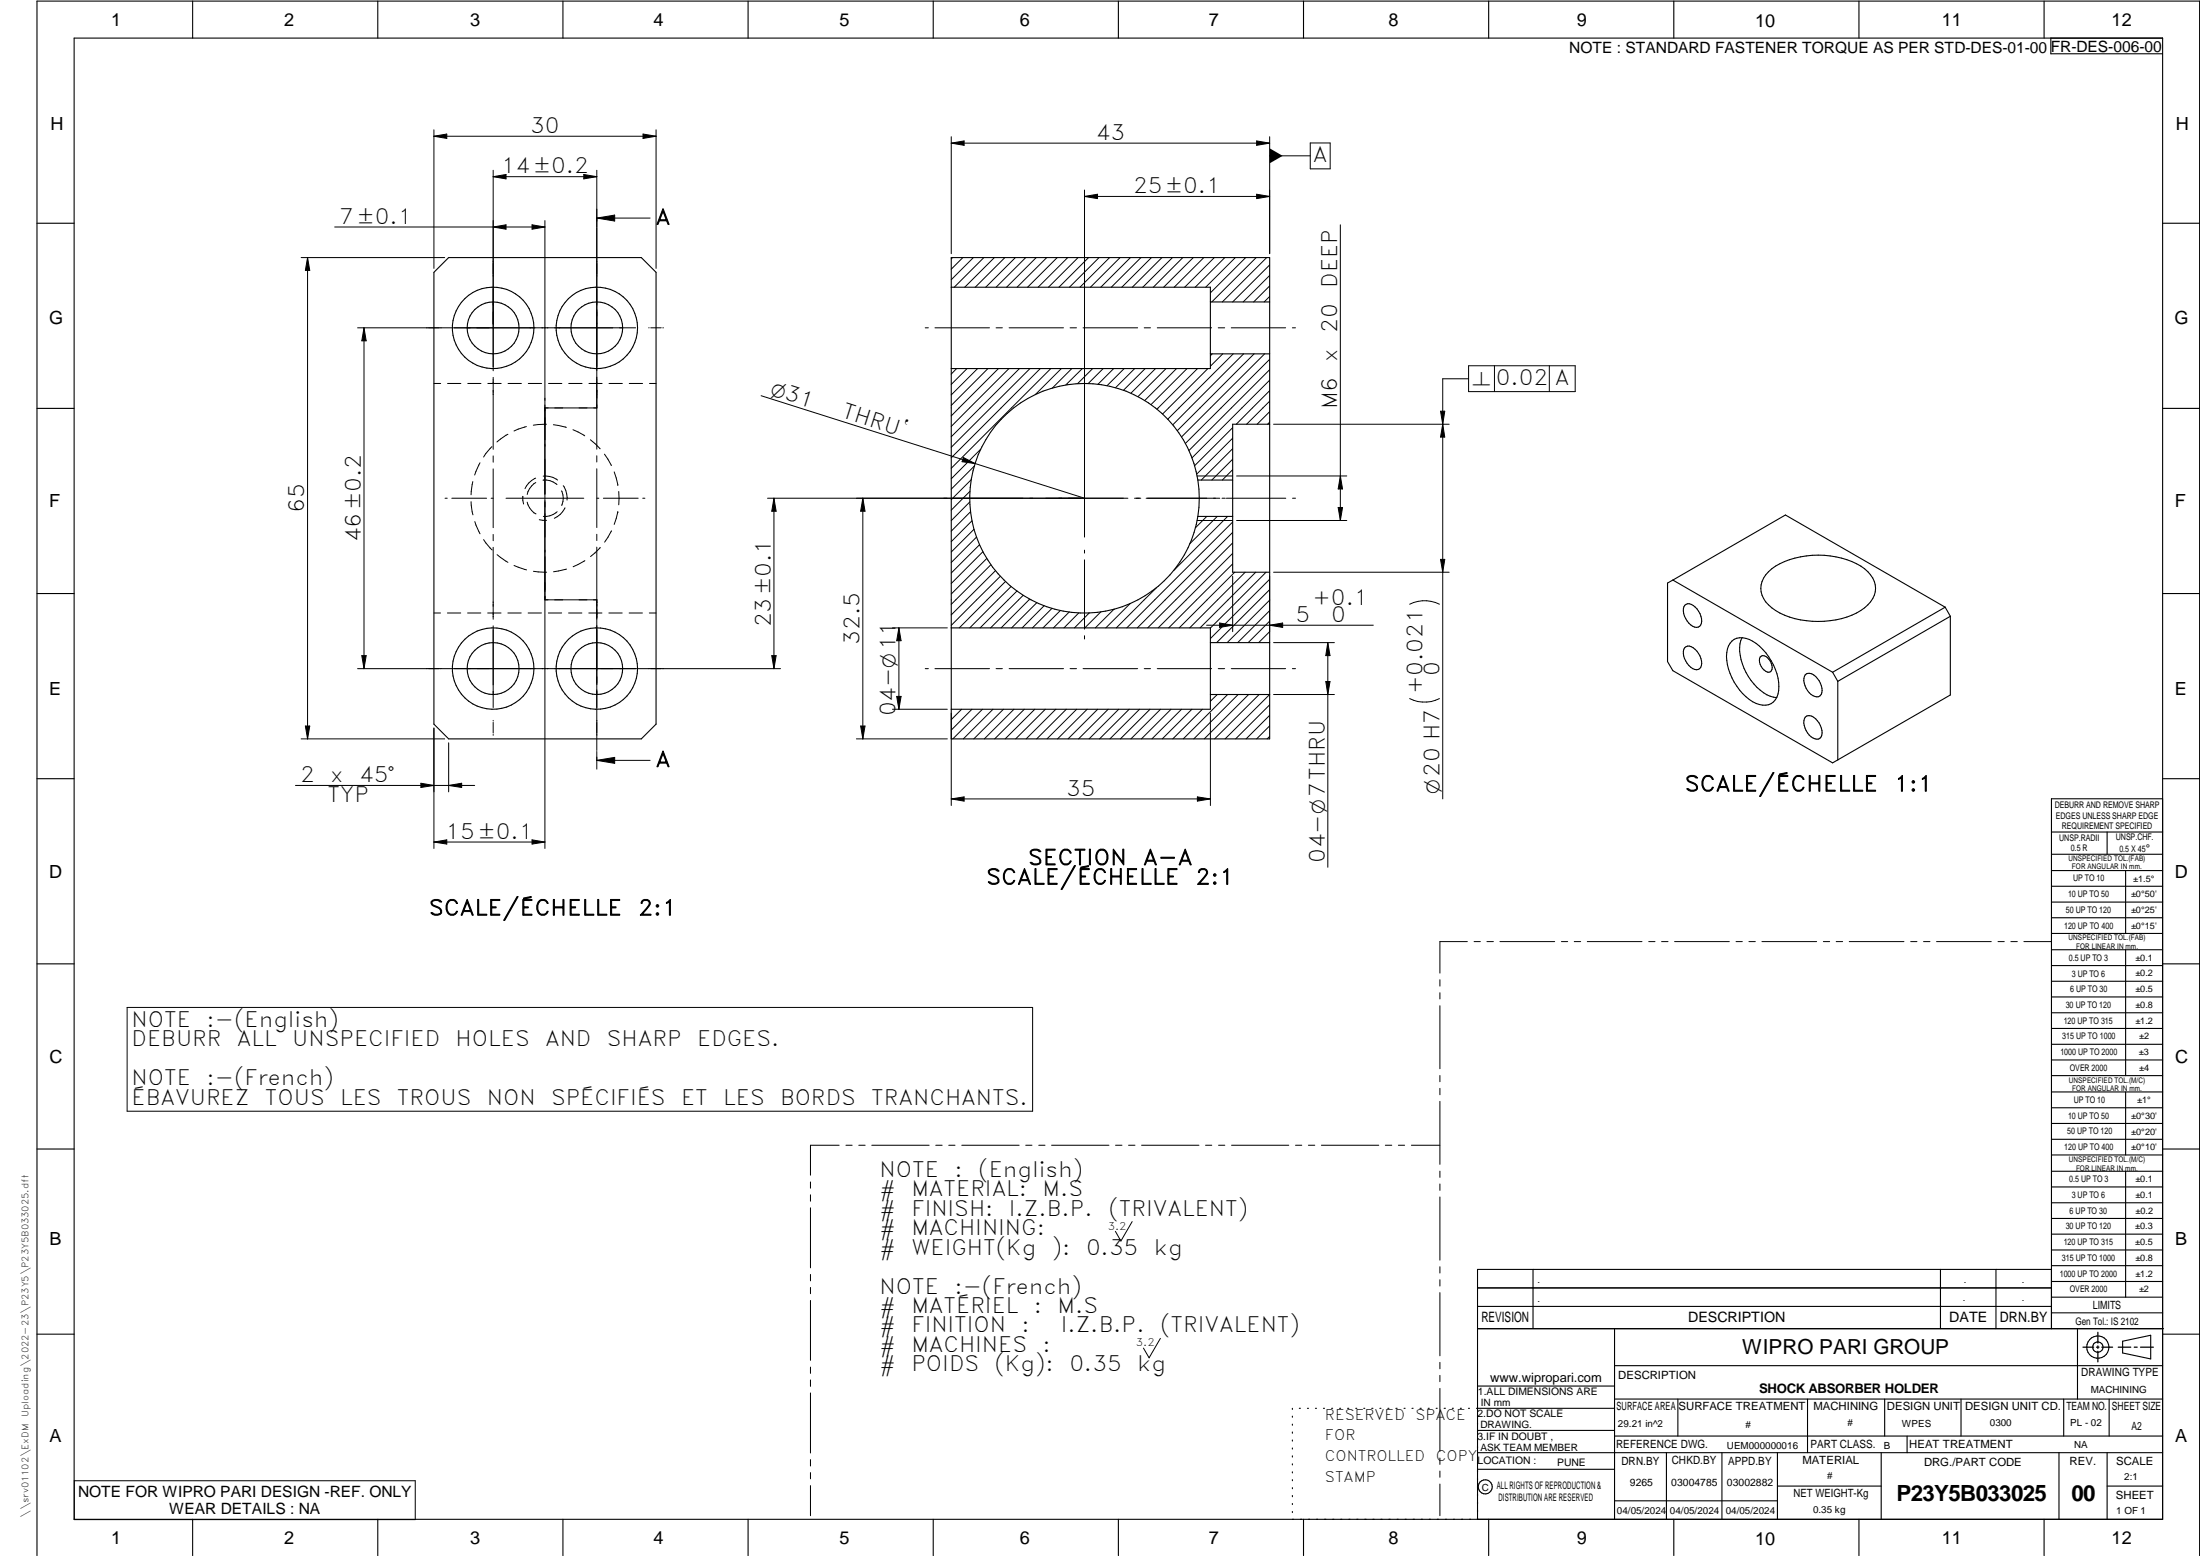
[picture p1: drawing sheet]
<svg xmlns="http://www.w3.org/2000/svg" width="594mm" height="420mm" viewBox="0 0 594 420" stroke-linecap="round" stroke-linejoin="round" font-family="sans-serif">
<g fill="none" stroke="#000" stroke-width=".3">
<path d="M20 10.3h564v400h-564zM52 .3v10M102 .3v10M152 .3v10M202 .3v10M252 .3v10M302 .3v10M352 .3v10M402 .3v10M452 .3v10M502 .3v10M552 .3v10"/>
<path d="M553.8 10.3v4.2h30.2M10 60.3h10M117.2 73.5l4-3.9h52l4 3.9v122l-4 4h-52l-4-4zM256.9 77.6h69.9v21.9h-69.9M256.9 69.6h86v129.9h-86zM584 60.3h10M326.8 81.5h16.1M326.8 95.5h16.1M10 110.3h10M342.9 114.6h-10v39.9h10M584 110.3h10M323.5 129.6a31.8 31.8 0 0 1 0 9.8"/>
<path d="M323.5 139.4h9.4M323.5 129.6h9.4M323.5 129.6a31 31 0 0 0-47.5-21 31 31 0 0 0 0 51.9 31 31 0 0 0 47.5-21.1M451.7 156.6l-1.4 .8v21.2l1.4 2.5 43.2 24.9 31.8-18.3v-21.3M451.7 156.6l43.2 24.9M451.7 156.6l30.4-17.5 43.2 24.9M477.6 154.4a20.3 20.3 0 0 1 15-4.5 19.4 19.4 0 0 1 11.8 4.5 5.8 5.8 0 0 1 0 8.9 19.3 19.3 0 0 1-13.4 4.5 19.3 19.3 0 0 1-13.4-4.5 5.8 5.8 0 0 1 0-8.9zM10 160.3h10M256.9 169.5h69.9v22h-69.9M326.8 173.5h16.1M454.9 174.9a1.89 1.89 0 0 1 2.8 .4 4.6 4.6 0 0 1 1.6 4.9 1.67 1.67 0 0 1-2.7 0 5 5 0 0 1-1.9-4.9zM454.9 163.4a1.89 1.89 0 0 1 2.8 .5 4.6 4.6 0 0 1 1.6 4.8 1.67 1.67 0 0 1-2.7 0 5 5 0 0 1-1.9-4.8z"/>
<path d="M467.7 173.1a5.1 5.1 0 0 1 6.5 .6 15.4 15.4 0 0 1 6.1 12.7 4 4 0 0 1-6.1 3.5 15 15 0 0 1-7.9-13.7 4.8 4.8 0 0 1 1.4-3.1zM470.4 172.2a10 10 0 0 0 .6 8.3 13.1 13.1 0 0 0 7.9 7.8l.9 .1M475.3 177.4a1.51 1.51 0 0 1 2.4 .7l.6 1.1a1.55 1.55 0 0 1-.6 2.3 3.2 3.2 0 0 1-2.4-4.1zM525.3 164l-30.4 17.5M525.3 164l1.4 2.4M526.7 166.4l-30.4 17.6M584 160.3h10M326.8 187.5h16.1M487.5 193.7a1.97 1.97 0 0 1 2.8 .4 4.7 4.7 0 0 1 1.5 4.9 1.74 1.74 0 0 1-2.7 0 4.7 4.7 0 0 1-1.6-5.3zM487.5 182.2a1.97 1.97 0 0 1 2.8 .5 4.7 4.7 0 0 1 1.5 4.8 1.74 1.74 0 0 1-2.7 0 4.7 4.7 0 0 1-1.6-5.3zM494.9 181.5l1.4 2.5M496.3 184v21.2"/>
<path d="M10 210.3h10M584 215.7h-30v143.1M584 210.3h10M554 224.7h30M554 230.7h30M554 235.1h30M554 239.3h30M569 224.7v6M574 235.1v17M554 243.6h30M554 247.8h30M554 252.1h30"/>
<path d="M554 256.5h30M574 256.5v33.9M10 260.3h10M554 260.7h30M554 265h30M554 269.2h30M554 273.5h30M554 277.7h30M584 260.3h10M554 282h30M554 286.2h30M554 290.4h30"/>
<path d="M554 294.9h30M554 299.1h30M574 294.9v17M10 310.3h10M554 303.4h30M554 307.6h30M554 311.9h30M554 316.3h30M574 316.3v34M584 310.3h10M554 320.5h30M554 324.8h30"/>
<path d="M554 329h30M554 333.2h30M554 337.5h30M399 358.8h185.2M399 352.8h155M399 347.8h155M414 342.8v16M436 358.8v51.5M524 342.8v16M539 342.8v16M554 341.8h30M554 346h30"/>
<path d="M554 350.3h30M554 354.5h30M554 342.8h-155v67.5M561 358.8v19M10 360.3h10M399 374.3h37M436 377.8h148M453.1 377.8v10M488.1 377.8v14.5M508.9 377.8v10M529.5 377.8v10M557.3 377.8v10"/>
<path d="M569.5 377.8v10M573.2 362.2l7.6-1.6v6.3l-7.6-1.6zM584 368.8h-148M584 360.3h10M349 380.3v.3M349 382.4v.3M349 384.6v.3M349 386.7v.3M349 388.8v.3M349 391v.3M349 393.1v.3M349 395.3v.3"/>
<path d="M349 397.4v.3M349 399.5v.3M350.9 380.3h.2M353.1 380.3h.2M355.2 380.3h.3M357.4 380.3h.3M359.6 380.3h.3M361.7 380.3h.3M363.9 380.3h.3M366.1 380.3h.3M368.3 380.3h.2M370.4 380.3h.3"/>
<path d="M372.6 380.3h.3M374.8 380.3h.3M376.9 380.3h.4M379.1 380.3h.3M381.3 380.3h.3M383.4 380.3h.4M385.6 380.3h.3M387.8 380.3h.3M390 380.3h.3M392.2 380.3h.3M394.3 380.3h.3M396.5 380.3h.3"/>
<path d="M398.7 380.3h37.3M399 396.7h37M399 392.3h185M399 386.2h37M436 387.8h148M450 392.3v18M465 392.3v18M480 392.3v18M508 392.3v18M515 387.8v4.5M556 392.3v18M569 392.3v18"/>
<path d="M52 410.3v9.7M102 410.3v9.7M152 410.3v9.7M202 410.3v9.7M252 410.3v9.7M302 410.3v9.7M349 401.7v.3M349 403.8v.4M349 406v.3M349 408.1v.3M352 410.3v9.7M402 410.3v9.7"/>
<path d="M436 405.3h44M452 410.3v9.7M480 401.3h28M502 410.3v9.7M552 410.3v9.7M569 401.3h15M10 420v-419.7h584v419.7"/>
<circle cx="133.2" cy="88.6" r="7"/>
<circle cx="133.2" cy="88.5" r="11"/>
<circle cx="161.1" cy="88.6" r="7"/>
<circle cx="161.2" cy="88.5" r="11"/>
<circle cx="133.2" cy="180.5" r="11"/>
<circle cx="133.2" cy="180.5" r="7"/>
<circle cx="161.1" cy="180.5" r="7"/>
<circle cx="161.2" cy="180.6" r="11"/>
<circle cx="566.5" cy="363.7" r="1.39"/>
<circle cx="566.5" cy="363.8" r="3"/>
<circle cx="401.1" cy="401.5" r="1.9"/>
</g>
<g fill="none" stroke="#000" stroke-width=".27">
<path d="M117.2 35.1v37.4M117.2 36.8l3.4-.6v1.2zM117.2 36.8h60M173.6 36.2l3.6 .6-3.6 .6zM177.2 35.1v37.4M256.9 36.9v31.6M256.9 38.7h86M256.9 38.7l3.4-.6v1.1zM339.3 38.1l3.6 .6-3.6 .5zM342.9 36.9v31.6M353.8 38.6h5.4v7h-5.4zM133.2 47.7l3.4-.6v1.2z"/>
<path d="M133.2 46v54.1M133.2 47.7h28M147.1 59.6v169.5M157.6 47.1l3.6 .6-3.6 .6zM161.2 46v75.3M161.2 58.9h14.3M161.2 58.9l4.8-.8v1.6zM292.9 51.3v93.7M292.9 53l3.5-.5v1.1zM292.9 53h50M339.3 52.5l3.6 .5-3.6 .6zM342.9 42.1h10.9"/>
<path d="M81.3 69.6h38.8M83.1 69.6l.5 3.4h-1.1zM83.1 69.6v129.9M90.4 61.3h56.7M133.2 61.3l3.4-.6v1.2zM143.7 60.7l3.4 .6-3.4 .6zM257.2 69.6l-.3 .3M260 69.6l-3.1 3.1M262.8 69.6l-5.9 5.9M265.7 69.6l-8 8M268.5 69.6l-8 8M271.3 69.6l-8 8"/>
<path d="M274.2 69.6l-8 8M277 69.6l-8 8M279.8 69.6l-8 8M282.7 69.6l-8 8M285.5 69.6l-8 8M288.3 69.6l-8 8M291.1 69.6l-8 8M294 69.6l-8 8M296.8 69.6l-8 8M299.6 69.6l-8 8M302.5 69.6l-8 8M305.3 69.6l-8 8"/>
<path d="M308.1 69.6l-8 8M310.9 69.6l-8 8M313.8 69.6l-8 8M316.6 69.6l-8 8M319.4 69.6l-8 8M322.2 69.6l-8 8M325.1 69.6l-8 8M327.9 69.6l-8 8M330.7 69.6l-8 8M333.6 69.6l-8 8M336.4 69.6l-9.6 9.5M339.2 69.6l-12 11.9"/>
<path d="M342 69.6l-11.9 11.9M342.8 77.2l-4.3 4.3M342.8 74.4l-7.1 7.1M342.8 71.5l-9.9 10M361.9 60.7v79.8M98.3 88.5v92.1M98.3 88.5l.6 3.5h-1.2zM171.7 88.5h-75.1M175.2 88.5h.1M175.7 88.5h2.9M179 88.5h.1M249.8 88.5h.9"/>
<path d="M252.5 88.5h14.7M258.3 99.5l-1.4 1.5M261.1 99.5l-4.2 4.3M264 99.5l-7.1 7.1M266.8 99.5l-9.9 10M269 88.5h1.7M269.6 99.5l-12.7 12.8M272.4 99.5l-15.5 15.6M272.5 88.5h14.7M275.3 99.5l-18.4 18.4M278.1 99.5l-21.2 21.3M280.9 99.5l-24 24.1"/>
<path d="M283.8 99.5l-26.9 26.9M286.6 99.5l-7 7M289 88.5h1.7M289.4 99.5l-5.2 5.3M292.3 99.5l-4.5 4.4M292.5 88.5h14.7M295.1 99.5l-4.1 4.1M297.9 99.5l-4 4M300.7 99.5l-4.2 4.3M303.6 99.5l-4.6 4.6M306.4 99.5l-5.2 5.2M309 88.5h1.7"/>
<path d="M309.2 99.5l-5.8 5.9M312 99.5l-6.6 6.7M312.5 88.5h14.7M314.9 99.5l-7.6 7.6M317.7 99.5l-8.6 8.7M320.5 99.5l-9.7 9.8M323.4 99.5l-11 11M326.2 99.5l-12.3 12.3M327.4 95.5l-.6 .6M329 88.5h1.7M330.2 95.5l-3.4 3.4M332.5 88.5h14.7"/>
<path d="M333 95.5l-17.7 17.7M335.8 95.5l-19.1 19.2M338.7 95.5l-20.8 20.8M341.5 95.5l-22.4 22.5M342.8 80.1l-1.4 1.4M342.9 99.8l-21.9 21.9M342.9 97l-22.8 22.8M349 88.5h.8M396.6 98.8h28.8v6.9h-28.8zM403.6 98.8v6.9M418.4 98.8v6.9M117.2 103.5h1.8"/>
<path d="M120.9 103.5h3.6M126.3 103.5h3.6M131.7 103.5h3.6M133.2 101.9v19.4M137.2 117.3l-3 2M137.2 103.5h3.6M142.1 115.2l-3.3 1.2M142.7 103.5h3.6M147.1 110.2h14.1M147.6 114.6l-3.6 .2M148.1 103.5h3.6M149.4 114.7l3.5 .7"/>
<path d="M153.6 103.5h3.6M154.7 116l3.2 1.7M159 103.5h3.6M159.4 118.7l2.6 2.5M164.5 103.5h3.6M169.9 103.5h3.6M175.4 103.5h1.8M205.5 106.8l87.4 27.7M332.9 118.3l-9.7 9.7M332.9 115.5l-10.3 10.3M342.9 108.3l-6.3 6.3M342.9 105.5l-9.1 9.1"/>
<path d="M342.9 102.7l-21 21M342.9 111.2l-3.4 3.4M342.9 114l-.6 .6M343.9 114.6h47.4M389 111h1.1l-.5 3.6zM389.6 114.6l.5 3.4h-1.1zM396.6 102.3h-7v113.4M120.2 134.5h.6M122 134.5h9.4M127.2 135.5l.5 3.5M127.7 130l-.5 3.6M129.6 125l-1.4 3.3"/>
<path d="M132.6 134.5h.6M132.8 120.6l-2.2 2.8M133.2 123.1v1.7M133.2 126.6v15.9M136.6 134.5h21M141.2 134h.1M141.2 134.1l.2 2M142.4 135.6a4.9 4.9 0 0 0 2.3 3.2M144.6 129.1a5.6 5.6 0 0 0-2.8 2.9M144.7 130.3a5 5 0 0 0-2.3 3.2M146.6 129.7a4.6 4.6 0 0 1 3.8 1.2M146.7 128.6a5.8 5.8 0 0 1 3.9 1"/>
<path d="M150.4 138.2a4.9 4.9 0 0 1-3.7 1.2M151.6 132.5a4.6 4.6 0 0 1 .1 4M152.1 131.1a5.7 5.7 0 0 1 1 3.9M152.6 137.1a5.7 5.7 0 0 1-2.9 2.9M161.2 123.1v1.7M161.2 126.6v15.9M161.2 134.5h.5M162.9 134.5h9.4M163.2 122.6l1.9 3.1M165.9 127.4l.9 3.5M166.8 138.2h.1M166.8 138.2l-.9 3.4"/>
<path d="M166.8 130.9h.1M167.1 132.7v3.6M173.6 134.5h.6M207.3 134.5h97.3M209 134.5v46.1M209 134.5l.6 3.5h-1.2zM233 134.5v65M233 134.5l.6 3.5h-1.2zM260.1 123.5l3.2 1.7-3.5-.5zM261.9 135.6l-5 5M261.9 132.7l-5 5.1M262.1 138.2l-5.2 5.2"/>
<path d="M262.3 129.5l-5.4 5.4M263.1 125.9l-6.2 6.2M264.8 121.3l-7.9 8M306.4 134.5h1.7M309.5 134.5h19.9M323.3 128.5h9.6M325.9 139.4l-3.1 3.1M328.7 139.4l-7.4 7.5M330 134.5h.9M331.2 134.5h16M331.5 139.4l-14.6 14.7M332.9 121.2l-8.5 8.4"/>
<path d="M332.9 124l-5.7 5.6M332.9 126.8l-2.8 2.8M333.9 128.5h29.8M349 134.5h.8M361.4 137h1.1l-.6 3.5zM361.9 128.5l.6 3.5h-1.1zM128.2 140.8l1.4 3.3M130.6 145.7l2.3 2.8M133.2 144.3v1.7M133.2 147.8v19.4M134.2 149.8l3 2M138.8 152.7l3.4 1.2"/>
<path d="M144.1 154.3l3.5 .2M145.6 140.3l2 .2M153 153.7l-3.5 .7M157.9 151.4l-3.1 1.6M161.2 144.3v1.7M161.2 147.7v54.9M162.1 147.8l-2.6 2.5M165.1 143.3l-1.8 3.1M262.5 140.6l-5.6 5.7M263 142.9l-6.1 6.2M263.7 145l-6.8 6.9M264.5 147.1l-7.6 7.6"/>
<path d="M265.4 149l-8.5 8.6M266.5 150.8l-9.6 9.6M267.6 152.5l-10.7 10.7M268.8 154.1l-11.9 11.9M270.1 155.6l-13.2 13.3M271.5 157l-12.5 12.5M273 158.4l-11.1 11.1M274.6 159.6l-9.9 9.9M292.9 148.5v.9M292.9 151.2v18.7M312.3 158.7l-10.9 10.8M323.3 140.5h9.6"/>
<path d="M332.9 152.3l-17.3 17.2M332.9 149.4l-20.1 20.1M332.9 141l-28.6 28.5M332.9 146.6l-23 22.9M332.9 143.8l-25.8 25.7M332.9 155.6v15M333.4 154.5l-15 15M333.9 140.5h29.8M336.2 154.5l-14.9 15M339.1 154.5l-15 15M341.9 154.5l-15.1 15.1M342.9 159.2l-14.4 14.3"/>
<path d="M342.9 156.4l-16.1 16M342.9 155.6v15l-3 2.9M343.9 154.5h47.4M389 151h1.1l-.5 3.5zM97.7 177h1.2l-.6 3.6zM117.2 165.5h1.7M120.8 165.5h3.6M126.3 165.5h3.5M131.7 165.5h3.6M133.2 169v22.1M137.2 165.5h3.6M142.6 165.5h3.6"/>
<path d="M147.1 162h14.1M148.1 165.5h3.6M153.5 165.5h3.6M159 165.5h3.6M164.4 165.5h3.6M169.9 165.5h3.6M175.3 165.5h1.9M208.4 177h1.2l-.6 3.6zM241 169.5h14.8M242.7 169.5v22M242.7 169.5l.6 3.5h-1.2zM276.3 160.7l-8.8 8.8"/>
<path d="M278.1 161.8l-7.8 7.7M280 162.7l-6.8 6.8M282 163.5l-6 6M284.1 164.3l-5.3 5.2M286.3 164.8l-4.7 4.7M288.7 165.2l-4.2 4.3M291.3 165.5l-4 4M292.9 171.7v.9M294.2 165.5l-4.1 4M297.3 165.2l-4.4 4.3M300.9 164.5l-5.1 5M305.2 163l-6.6 6.5"/>
<path d="M325.8 168.8h45M329.3 168.2l3.6 .6-3.6 .6zM342.9 173.4l-.2 .1M342.9 167.7l-5.8 5.8M342.9 164.9l-8.7 8.6M342.9 162.1l-11.5 11.4M342.9 168.8l3.5-.6v1.2zM343.9 173.5h16.4M358.6 173.5l.5 3.5h-1.1zM358.6 173.5v60.7M388.7 163.2a9 9 0 0 0-8 0M81.3 199.5h38.8"/>
<path d="M82.5 196h1.1l-.5 3.5zM96.6 180.6h114.2M117.2 196.6v32.5M133.2 194.5v.2M133.2 195.1v2.9M133.2 198.3v.2M231.3 199.5h24.5M232.4 196h1.2l-.6 3.5zM241 191.5h14.8M242.1 188h1.2l-.6 3.5zM249.8 180.6h.9M252.5 180.6h14.7"/>
<path d="M256.9 192.6v24.9M259.7 191.5l-2.8 2.8M262.5 191.5l-5.6 5.6M265.3 191.5l-8 8M268.1 191.5l-8 8M269 180.6h1.7M271 191.5l-8 8M272.5 180.6h14.7M273.8 191.5l-8 8M276.6 191.5l-8 8M279.4 191.5l-8 8M282.3 191.5l-8 8"/>
<path d="M285.1 191.5l-8 8M287.9 191.5l-8 8M289 180.6h1.7M290.7 191.5l-8 8M292.5 180.6h14.7M293.6 191.5l-8 8M296.4 191.5l-8 8M299.2 191.5l-8 8M302.1 191.5l-8 8M304.9 191.5l-8 8M307.7 191.5l-8 8M309 180.6h1.7"/>
<path d="M310.6 191.5l-8.1 8M312.5 180.6h14.7M313.4 191.5l-8 8M316.2 191.5l-8 8M319.1 191.5l-8 8M321.9 191.5l-8 8M324.7 191.5l-8 8M326.8 192.6v24.9M328.7 187.5l-1.9 1.9M329 180.6h1.7M331.5 187.5l-12 12M332.5 180.6h14.7"/>
<path d="M334.3 187.5l-11.9 12M337.2 187.5l-12 12M340 187.5l-12 12M342.9 198.8l-.7 .7M342.9 196l-3.6 3.5M342.9 193.2l-6.4 6.3M342.9 190.3l-9.2 9.2M342.9 187.5l-12.1 12M343.9 187.5h16.4M349 180.6h.8M358 184h1.1l-.5 3.5zM380.7 188.6a9 9 0 0 0 8 0"/>
<path d="M79.8 212.1h48.4M113.7 211.5l3.5 .6-3.5 .5zM121.2 212.1l3.5-.6v1.1zM121.2 200.6v13.2M161.2 205.3l4.8-.8v1.6zM161.2 202.9v4.8M161.2 205.3h14.3M256.9 215.7h69.9M256.9 215.7l3.4-.5v1.1zM323.3 215.2l3.5 .5-3.5 .6zM117.2 227.4l3.4-.6v1.1zM117.2 227.4h29.9"/>
<path d="M143.7 226.8l3.4 .6-3.4 .5zM396.2 254.3h-7.4v8.5M398.1 254.3h1.6M401.5 254.3h1.8M405 254.3h14.8M421.6 254.3h1.7M425.1 254.3h1.7M428.6 254.3h14.8M445.2 254.3h1.7M448.7 254.3h1.7M452.2 254.3h14.8M468.8 254.3h1.7"/>
<path d="M472.3 254.3h1.7M475.8 254.3h14.8M492.4 254.3h1.7M495.8 254.3h1.8M499.4 254.3h14.7M516 254.3h1.6M519.4 254.3h1.8M522.9 254.3h14.8M539.5 254.3h1.7M543 254.3h1.7M546.5 254.3h7.4M34.3 272h244.5v28.1h-244.5z"/>
<path d="M388.8 264.5v1.8M388.8 268.1v1.6M388.8 271.6v17M388.8 290.4v1.7M388.8 293.9v1.7M388.8 297.4v17M218.9 319.2v1.6M226.6 309.2h-7.7v8.1M228.4 309.2h1.7M231.9 309.2h1.7M235.4 309.2h15.5M252.7 309.2h1.7"/>
<path d="M256.2 309.2h1.7M259.7 309.2h15.5M277 309.2h1.7M280.5 309.2h1.7M284 309.2h15.5M301.2 309.2h1.8M304.8 309.2h1.7M308.3 309.2h15.5M325.5 309.2h1.7M329.1 309.2h1.6M332.6 309.2h15.4M349.8 309.2h1.7"/>
<path d="M353.3 309.2h1.7M356.8 309.2h15.5M374.1 309.2h1.7M377.6 309.2h1.7M381.1 309.2h7.7M388.8 316.2v1.7M388.8 319.7v1.7M218.9 322.6v1.8M218.9 326.1v16.2M305.7 329.9l-3 5.2-1.5-2.6M388.8 323.2v17.1M218.9 344.1v1.8"/>
<path d="M218.9 347.6v1.7M218.9 351.2v16.1M388.8 342.1v1.6M388.8 345.6v1.7M388.8 349v17.1M218.9 369.1v1.7M218.9 372.6v1.8M218.9 376.1v16.2M313.3 361.4l-3 5.2-1.5-2.6M388.8 367.9v1.7M388.8 371.4v1.7M388.8 374.9v17"/>
<path d="M20.1 399.8h92v10.5h-92zM218.9 394.1v1.8M218.9 397.6v1.7M388.8 393.7v1.7M388.8 397.2v1.7M218.9 401.2v8.1M388.8 400.7v8.6"/>
</g>
<path d="M566.5 359.7v3M562.5 363.8h2.9M566.1 363.8h.7M566.5 363.4v.7M566.5 364.9v2.8M567.6 363.8h2.9M572 363.8h3.4M576.3 363.8h.8M578 363.8h3.5" fill="none" stroke="#000" stroke-width=".34"/>
<g fill="#000">
<path d="M117.2 36.8l3.4-.6v1.2zM173.6 36.2l3.6 .6-3.6 .6zM256.9 38.7l3.4-.6v1.1zM339.3 38.1l3.6 .6-3.6 .5zM133.2 47.7l3.4-.6v1.2zM157.6 47.1l3.6 .6-3.6 .6zM161.2 58.9l4.8-.8v1.6zM292.9 53l3.5-.5v1.1zM339.3 52.5l3.6 .5-3.6 .6zM342.9 40l3.5 2.1-3.5 2zM83.1 69.6l.5 3.4h-1.1zM133.2 61.3l3.4-.6v1.2z"/>
<path d="M143.7 60.7l3.4 .6-3.4 .6zM98.3 88.5l.6 3.5h-1.2zM389 111h1.1l-.5 3.6zM389.6 114.6l.5 3.4h-1.1zM209 134.5l.6 3.5h-1.2zM233 134.5l.6 3.5h-1.2zM260.1 123.5l3.2 1.7-3.5-.5zM361.9 128.5l.6 3.5h-1.1zM361.4 137h1.1l-.6 3.5zM389 151h1.1l-.5 3.5zM97.7 177h1.2l-.6 3.6zM208.4 177h1.2l-.6 3.6z"/>
<path d="M242.7 169.5l.6 3.5h-1.2zM329.3 168.2l3.6 .6-3.6 .6zM342.9 168.8l3.5-.6v1.2zM358.6 173.5l.5 3.5h-1.1zM82.5 196h1.1l-.5 3.5zM232.4 196h1.2l-.6 3.5zM242.1 188h1.2l-.6 3.5zM358 184h1.1l-.5 3.5zM113.7 211.5l3.5 .6-3.5 .5zM121.2 212.1l3.5-.6v1.1zM161.2 205.3l4.8-.8v1.6zM256.9 215.7l3.4-.5v1.1z"/>
<path d="M323.3 215.2l3.5 .5-3.5 .6zM117.2 227.4l3.4-.6v1.1zM143.7 226.8l3.4 .6-3.4 .5z"/>
</g>
<g font-size="6">
<text x="512.1" y="405.2">P23Y5B033025</text>
<text x="559.4" y="405.2">00</text>
</g>
<g font-size="5.7">
<text x="143.2" y="35.9">30</text>
<text x="295.9" y="37.8">43</text>
<text x="135.3" y="46.8">14±0.2</text>
<text x="354.5" y="43.9">A</text>
<text x="306" y="52.2">25±0.1</text>
<text x="91.6" y="60.5">7±0.1</text>
<text x="177" y="60.6">A</text>
<text x="361.1" y="77.8" transform="rotate(-90 361.1 77.8)">DEEP</text>
<text x="361.1" y="89.8" transform="rotate(-90 361.1 89.8)">20</text>
<text x="361.1" y="97.6" transform="rotate(-90 361.1 97.6)">x</text>
<text x="403.9" y="104">0.02 A</text>
<text x="227.1" y="112.7" transform="rotate(18 227.1 112.7)">THRU`</text>
<text x="361.1" y="110.5" transform="rotate(-90 361.1 110.5)">M6</text>
<text x="82.2" y="138.5" transform="rotate(-90 82.2 138.5)">65</text>
<text x="97.4" y="146.4" transform="rotate(-90 97.4 146.4)">46±0.2</text>
<text x="349.8" y="167.9">5</text>
<text x="354.5" y="163.4">+0.1</text>
<text x="359.4" y="167.9">0</text>
<text x="208.1" y="169.4" transform="rotate(-90 208.1 169.4)">23±0.1</text>
<text x="232.1" y="174.1" transform="rotate(-90 232.1 174.1)">32.5</text>
<text x="388.7" y="182.5" transform="rotate(-90 388.7 182.5)">0</text>
<text x="384.1" y="187.4" transform="rotate(-90 384.1 187.4)">+0.021</text>
<text x="241.8" y="193.4" transform="rotate(-90 241.8 193.4)">04-O11</text>
<text x="177" y="207.1">A</text>
<text x="81" y="211.2">2</text>
<text x="89.2" y="211.2">x</text>
<text x="97" y="211.2">45°</text>
<text x="287.9" y="214.9">35</text>
<text x="454.9" y="213.7">SCALE/ÉCHELLE</text>
<text x="511.5" y="213.7">1:1</text>
<text x="88.5" y="216.5">TYP</text>
<text x="120.3" y="226.5">15±0.1</text>
<text x="277.6" y="233.6">SECTION</text>
<text x="308.6" y="233.6">A-A</text>
<text x="357.7" y="233" transform="rotate(-90 357.7 233)">04-O7THRU</text>
<text x="266.3" y="238.8">SCALE/ÉCHELLE</text>
<text x="322.8" y="238.8">2:1</text>
<text x="115.8" y="247.1">SCALE/ÉCHELLE</text>
<text x="172.4" y="247.1">2:1</text>
<text x="35.6" y="277.3">NOTE</text>
<text x="55.7" y="277.3">:-(English)</text>
<text x="35.6" y="282.5">DEBURR</text>
<text x="64" y="282.5">ALL</text>
<text x="78.9" y="282.5">UNSPECIFIED</text>
<text x="123" y="282.5">HOLES</text>
<text x="147.2" y="282.5">AND</text>
<text x="163.9" y="282.5">SHARP</text>
<text x="188.3" y="282.5">EDGES.</text>
<text x="35.6" y="293">NOTE</text>
<text x="55.7" y="293">:-(French)</text>
<text x="35.6" y="298.3">ÉBAVUREZ</text>
<text x="71.6" y="298.3">TOUS</text>
<text x="91.9" y="298.3">LES</text>
<text x="107.2" y="298.3">TROUS</text>
<text x="131.5" y="298.3">NON</text>
<text x="148.8" y="298.3">SPÉCIFIÉS</text>
<text x="183.9" y="298.3">ET</text>
<text x="195.3" y="298.3">LES</text>
<text x="210.7" y="298.3">BORDS</text>
<text x="235.3" y="298.3">TRANCHANTS.</text>
<text x="237.5" y="317.8">NOTE</text>
<text x="257.7" y="317.8">:</text>
<text x="264.1" y="317.8">(English)</text>
<text x="237.5" y="323">#</text>
<text x="246.1" y="323">MATERIAL:</text>
<text x="281.5" y="323">M.S</text>
<text x="237.5" y="328.3">#</text>
<text x="246.1" y="328.3">FINISH:</text>
<text x="272.4" y="328.3">I.Z.B.P.</text>
<text x="299.3" y="328.3">(TRIVALENT)</text>
<text x="237.5" y="333.5">#</text>
<text x="246.1" y="333.5">MACHINING:</text>
<text x="237.5" y="338.8">#</text>
<text x="246.1" y="338.8">WEIGHT(Kg</text>
<text x="284" y="338.8">):</text>
<text x="293.3" y="338.8">0.35</text>
<text x="311.6" y="338.8">kg</text>
<text x="237.5" y="349.3">NOTE</text>
<text x="257.7" y="349.3">:-(French)</text>
<text x="237.5" y="354.5">#</text>
<text x="237.5" y="359.8">#</text>
<text x="246.1" y="359.8">FINITION</text>
<text x="246.1" y="354.5">MATÉRIEL</text>
<text x="275.8" y="359.8">:</text>
<text x="279.2" y="354.5">:</text>
<text x="285.6" y="354.5">M.S</text>
<text x="286.4" y="359.8">I.Z.B.P.</text>
<text x="313.3" y="359.8">(TRIVALENT)</text>
<text x="237.5" y="365">#</text>
<text x="246.1" y="365">MACHINES</text>
<text x="281.5" y="365">:</text>
<text x="237.5" y="370.3">#</text>
<text x="246.1" y="370.3">POIDS</text>
<text x="268.5" y="370.3">(Kg):</text>
<text x="288.8" y="370.3">0.35</text>
<text x="307.1" y="370.3">kg</text>
</g>
<text font-size="5.6" x="470.5" y="365.5">WIPRO PARI GROUP</text>
<g font-size="5.4">
<text x="207.8" y="106.6" transform="rotate(18 207.8 106.6)">O31</text>
<text x="397.6" y="104">n</text>
<text x="388.7" y="214.5" transform="rotate(-90 388.7 214.5)">O20 H7</text>
</g>
<g font-size="4.9">
<text x="30" y="6.9">1</text>
<text x="76.7" y="6.9">2</text>
<text x="127" y="6.9">3</text>
<text x="176.5" y="6.9">4</text>
<text x="226.7" y="6.9">5</text>
<text x="275.4" y="6.9">6</text>
<text x="326.4" y="6.9">7</text>
<text x="375" y="6.9">8</text>
<text x="425.8" y="6.9">9</text>
<text x="473.9" y="7.3">10</text>
<text x="524.3" y="6.9">11</text>
<text x="570.2" y="6.9">12</text>
<text x="13.6" y="35.1">H</text>
<text x="587.6" y="35.1">H</text>
<text x="13.2" y="87.5">G</text>
<text x="587.2" y="87.5">G</text>
<text x="13.2" y="137">F</text>
<text x="587.2" y="137">F</text>
<text x="13.2" y="187.6">E</text>
<text x="587.2" y="187.6">E</text>
<text x="13.2" y="237">D</text>
<text x="587.2" y="237">D</text>
<text x="13.4" y="287.1">C</text>
<text x="587.4" y="287.1">C</text>
<text x="13.4" y="336.2">B</text>
<text x="587.4" y="336.2">B</text>
<text x="13.4" y="389.3">A</text>
<text x="587.4" y="389.3">A</text>
<text x="30" y="416.9">1</text>
<text x="76.7" y="416.9">2</text>
<text x="127" y="416.9">3</text>
<text x="176.5" y="416.9">4</text>
<text x="226.7" y="416.9">5</text>
<text x="275.4" y="416.9">6</text>
<text x="326.4" y="416.9">7</text>
<text x="375" y="416.9">8</text>
<text x="425.8" y="416.9">9</text>
<text x="473.9" y="417.3">10</text>
<text x="524.3" y="416.9">11</text>
<text x="570.2" y="416.9">12</text>
</g>
<g font-size="4.2">
<text x="423.7" y="14.3">NOTE : STANDARD FASTENER TORQUE AS PER STD-DES-01-00</text>
<text x="553.8" y="14">FR-DES-006-00</text>
<text x="21.1" y="404.3">NOTE FOR WIPRO PARI DESIGN -REF. ONLY</text>
<text x="45.7" y="408.8">WEAR DETAILS : NA</text>
</g>
<g font-size="3.9">
<text x="400" y="357.1">REVISION</text>
<text x="455.9" y="357.1">DESCRIPTION</text>
<text x="526.4" y="357.1">DATE</text>
<text x="540" y="357.1">DRN.BY</text>
<text x="357.8" y="383.3">RESERVED</text>
<text x="382.3" y="383.3">SPACE</text>
<text x="357.8" y="388.9">FOR</text>
<text x="357.8" y="394.5">CONTROLLED</text>
<text x="387.8" y="394.5">COPY</text>
<text x="357.8" y="400">STAMP</text>
</g>
<text font-size="3.6" x="475" y="376.1">SHOCK ABSORBER HOLDER</text>
<text font-size="3.5" x="402.4" y="373.3">www.wipropari.com</text>
<g font-size="3.1">
<text x="565.1" y="353.5">LIMITS</text>
<text x="562" y="371.7">DRAWING TYPE</text>
<text x="437" y="372.3">DESCRIPTION</text>
<text x="436.5" y="380.8">SURFACE AREA</text>
<text x="453.3" y="380.8">SURFACE TREATMENT</text>
<text x="489.7" y="380.8">MACHINING</text>
<text x="509.5" y="380.8">DESIGN UNIT</text>
<text x="530.6" y="380.8">DESIGN UNIT CD.</text>
<text x="558" y="380.6">TEAM NO.</text>
<text x="570.3" y="380.7">SHEET SIZE</text>
<text x="575.6" y="386.1">A2</text>
<text x="436.4" y="391.1">REFERENCE DWG.</text>
<text x="437.8" y="395.5">DRN.BY</text>
<text x="451.4" y="395.4">CHKD.BY</text>
<text x="466.6" y="395.5">APPD.BY</text>
<text x="486.7" y="395.4">MATERIAL</text>
<text x="488.9" y="390.9">PART CLASS.</text>
<text x="515.6" y="390.9">HEAT TREATMENT</text>
<text x="519.6" y="395.9">DRG./PART CODE</text>
<text x="558.9" y="395.5">REV.</text>
<text x="571.4" y="395.6">SCALE</text>
<text x="484.3" y="404.2">NET WEIGHT-Kg</text>
<text x="571.4" y="404.7">SHEET</text>
</g>
<text font-size="3" x="579.5" y="230.1">°</text>
<g font-size="2.8">
<text x="299.1" y="332.1">3.2</text>
<text x="560.4" y="357.7">Gen Tol.: IS 2102</text>
<text x="306.7" y="363.6">3.2</text>
<text x="399.1" y="376.6">1.ALL DIMENSIONS ARE</text>
<text x="399" y="382.7">2.DO NOT SCALE</text>
<text x="399" y="388.7">3.IF IN DOUBT ,</text>
<text x="399" y="395.4">LOCATION :</text>
<text x="420.5" y="396">PUNE</text>
<text x="404.2" y="402">ALL RIGHTS OF REPRODUCTION &amp;</text>
<text x="440.1" y="401.2">9265</text>
<text x="451.3" y="401.2">03004785</text>
<text x="466.3" y="401.2">03002882</text>
<text x="404.7" y="405.4">DISTRIBUTION ARE RESERVED</text>
</g>
<g font-size="2.7">
<text x="564.6" y="376.2">MACHINING</text>
<text x="399.9" y="379.7">IN mm</text>
<text x="399.7" y="385.7">DRAWING.</text>
<text x="436.9" y="385.4">29.21 in^2</text>
<text x="471.4" y="385.5">#</text>
<text x="498.9" y="385">#</text>
<text x="513.6" y="385.3">WPES</text>
<text x="537.3" y="385.1">0300</text>
<text x="559" y="385.1">PL - 02</text>
<text x="399.7" y="391.8">ASK TEAM MEMBER</text>
<text x="466.3" y="391.2">UEM000000016</text>
<text x="508.7" y="391.2">B</text>
<text x="560.1" y="391.1">NA</text>
<text x="493.4" y="399.5">#</text>
<text x="573.6" y="399.7">2:1</text>
<text x="400.1" y="402.5">C</text>
<text x="436.6" y="408.7">04/05/2024</text>
<text x="450.9" y="408.8">04/05/2024</text>
<text x="466" y="408.9">04/05/2024</text>
<text x="489.6" y="408.5">0.35 kg</text>
<text x="571.4" y="408.7">1 OF 1</text>
</g>
<g font-size="2.5">
<text x="554.9" y="218.3">DEBURR AND REMOVE SHARP</text>
<text x="555.2" y="221">EDGES UNLESS SHARP EDGE</text>
<text x="556.1" y="227.1">UNSP.RADII</text>
<text x="556.8" y="223.8">REQUIREMENT SPECIFIED</text>
<text x="571.4" y="226.9">UNSP.CHF.</text>
<text x="559.2" y="229.9">0.5 R</text>
<text x="572.3" y="230.1">0.5 X 45</text>
<text x="559.8" y="238">UP TO 10</text>
<text x="576.1" y="238.1">±1.5°</text>
<text x="558.5" y="242.2">10 UP TO 50</text>
<text x="575.5" y="242.3">±0°50'</text>
<text x="557.4" y="250.7">120 UP TO 400</text>
<text x="557.9" y="246.5">50 UP TO 120</text>
<text x="575.5" y="250.7">±0°15'</text>
<text x="575.5" y="246.5">±0°25'</text>
<text x="558.7" y="259.4">0.5 UP TO 3</text>
<text x="559.5" y="263.7">3 UP TO 6</text>
<text x="576.6" y="263.6">±0.2</text>
<text x="576.6" y="259.4">±0.1</text>
<text x="559" y="267.9">6 UP TO 30</text>
<text x="576.6" y="267.9">±0.5</text>
<text x="557.8" y="272.2">30 UP TO 120</text>
<text x="576.6" y="272.2">±0.8</text>
<text x="556.9" y="280.7">315 UP TO 1000</text>
<text x="557.3" y="276.4">120 UP TO 315</text>
<text x="576.6" y="276.4">±1.2</text>
<text x="577.7" y="280.7">±2</text>
<text x="556.4" y="284.9">1000 UP TO 2000</text>
<text x="577.6" y="284.9">±3</text>
<text x="558.9" y="289.2">OVER 2000</text>
<text x="577.7" y="289.3">±4</text>
<text x="560" y="297.9">UP TO 10</text>
<text x="577.1" y="297.9">±1°</text>
<text x="558.5" y="302.1">10 UP TO 50</text>
<text x="575.5" y="302.1">±0°30'</text>
<text x="557.4" y="310.6">120 UP TO 400</text>
<text x="558.2" y="306.3">50 UP TO 120</text>
<text x="575.5" y="310.6">±0°10'</text>
<text x="575.5" y="306.4">±0°20'</text>
<text x="558.8" y="319.2">0.5 UP TO 3</text>
<text x="559.4" y="323.4">3 UP TO 6</text>
<text x="576.6" y="319.2">±0.1</text>
<text x="576.6" y="323.5">±0.1</text>
<text x="558.9" y="327.7">6 UP TO 30</text>
<text x="576.7" y="327.7">±0.2</text>
<text x="557.8" y="332">30 UP TO 120</text>
<text x="576.6" y="332">±0.3</text>
<text x="556.8" y="340.5">315 UP TO 1000</text>
<text x="557.3" y="336.3">120 UP TO 315</text>
<text x="576.6" y="336.3">±0.5</text>
<text x="576.6" y="340.5">±0.8</text>
<text x="415.2" y="346.4">.</text>
<text x="530.3" y="346.5">.</text>
<text x="545.9" y="346.4">.</text>
<text x="556.2" y="344.7">1000 UP TO 2000</text>
<text x="576.6" y="344.7">±1.2</text>
<text x="415.2" y="351.5">.</text>
<text x="530" y="351.3">.</text>
<text x="545.9" y="351.4">.</text>
<text x="558.9" y="349">OVER 2000</text>
<text x="577.6" y="349">±2</text>
</g>
<g font-size="2.4">
<text x="7.7" y="382.7" transform="rotate(-90 7.7 382.7)">Uploading\2022-23\P23Y5\P23Y5B033025.dft</text>
<text x="7.7" y="409.8" transform="rotate(-90 7.7 409.8)">\\srv01102\ExDM</text>
</g>
<g font-size="2.1">
<text x="558.5" y="232.4">UNSPECIFIED TOL.(FAB)</text>
<text x="559.5" y="234.7">FOR ANGULAR IN mm.</text>
<text x="558.6" y="253.9">UNSPECIFIED TOL.(FAB)</text>
<text x="560.7" y="256.3">FOR LINEAR IN mm.</text>
<text x="558.7" y="292.3">UNSPECIFIED TOL.(M/C)</text>
<text x="559.6" y="294.7">FOR ANGULAR IN mm.</text>
<text x="558.7" y="313.7">UNSPECIFIED TOL.(M/C)</text>
<text x="560.6" y="316.1">FOR LINEAR IN mm.</text>
</g>
</svg>
